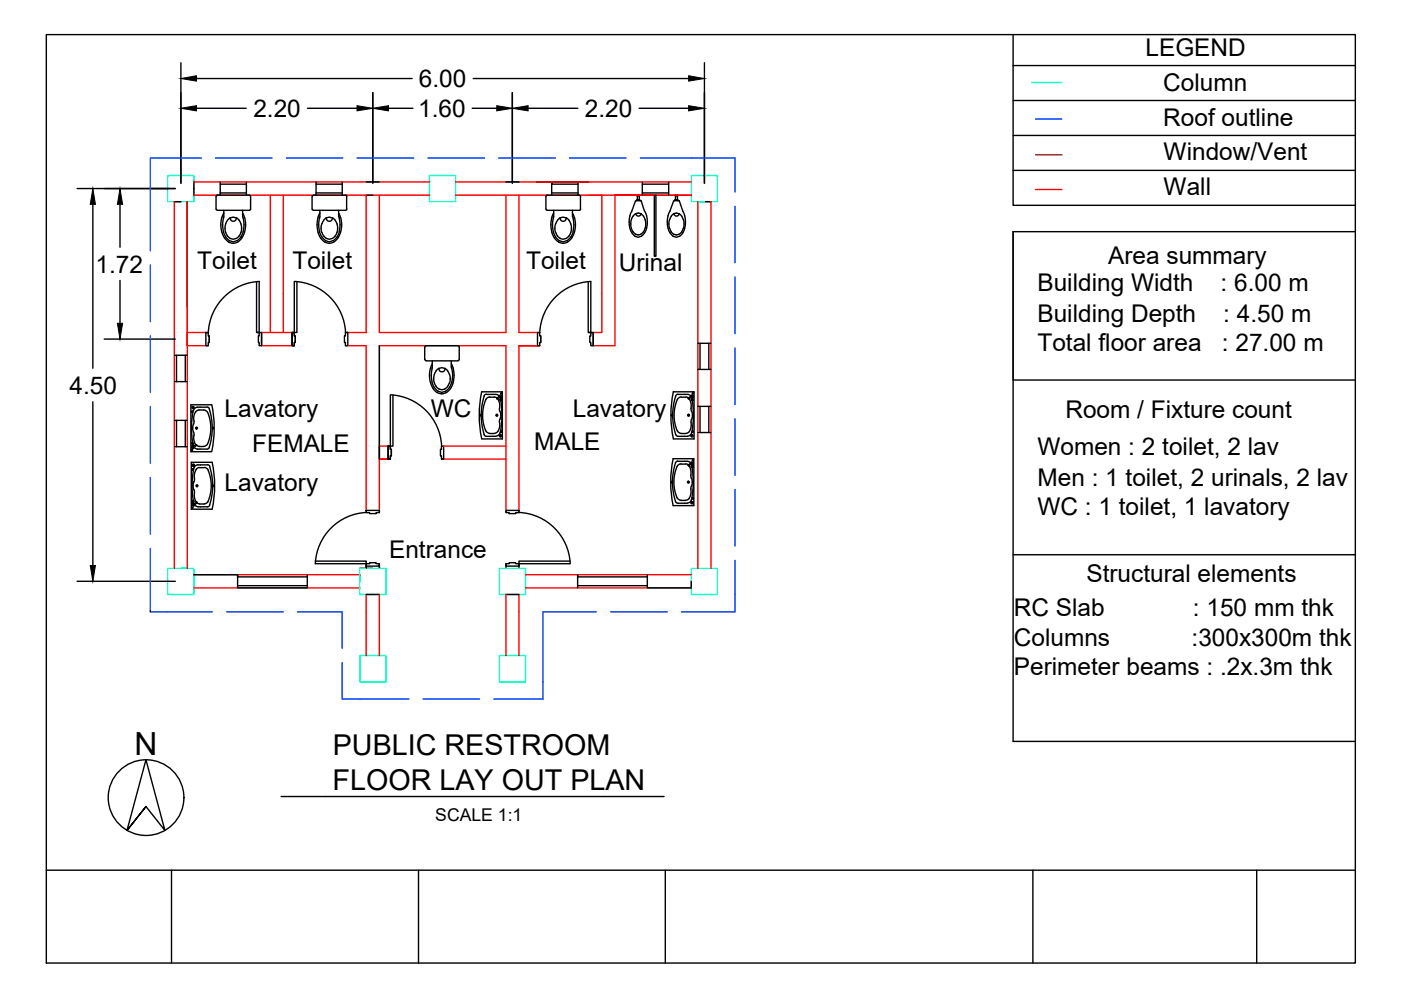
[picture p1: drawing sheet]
<svg xmlns="http://www.w3.org/2000/svg" width="297mm" height="210mm" viewBox="0 0 297 210" stroke-linecap="round" stroke-linejoin="round" font-family="sans-serif">
<!-- layer: column -->
<g fill="none" stroke="#00ffbf" stroke-width=".3">
<path d="M218.7 17.5h6.4M35.6 37.2h5.5v5.6h-5.5zM91.1 37.2h5.5v5.6h-5.5zM146.6 37.2h5.5v5.6h-5.5zM148 42.8h1.4M35.6 120.5h5.5v5.5h-5.5zM38.4 120.5h1.3M41.1 121.8v1.4M76.3 139h5.5v5.5h-5.5zM76.3 120.5h5.5v5.5h-5.5zM76.3 139v5.5h5.5M105.9 120.5h5.5v5.5h-5.5z"/>
<path d="M105.9 139h5.5v5.5h-5.5zM111.4 139v5.5h-5.5M146.6 120.5h5.5v5.5h-5.5z"/>
</g>
<!-- layer: wall -->
<g fill="none" stroke="#f00" stroke-width=".3">
<path d="M41.1 38.6h50M96.6 38.6h50M37 42.8v77.7M39.7 42.8v27.7h4.5M41.1 41.4h50M57.3 41.4v29.1M60.1 41.4v29.1M77.6 41.4v29.1h-4.4M80.4 41.4v29.1h26.9v-29.1M96.6 41.4h50h-16.2h8.3M110 41.4v29.1h4.4M127.6 41.4v29.1h-1.8"/>
<path d="M130.4 41.4v31.9h-4.6M148 42.8v77.7M150.7 42.8v77.7M219.6 40.2h5.5M39.7 73.3v-2.8v2.8M39.7 73.3v47.2M39.7 73.3h4.5M55.5 73.3h6.9M55.5 70.5h6.9M73.2 73.3h4.4v35.4M110 73.3v35.4M114.4 73.3h-4.4h4.4"/>
<path d="M80.4 97.3h2.4M80.4 94.6h2.4M93.6 97.3h13.7M94.1 94.6h13.2M80.4 108.7v-35.4h26.9v35.4M41.1 124.6h35.2M41.1 121.8h35.2M77.6 126v13M80.4 126v13M107.3 126v13M110 126v13M111.4 124.6h35.2"/>
<path d="M111.4 121.8h35.2"/>
</g>
<!-- layer: 0 -->
<g fill="none" stroke="#000" stroke-width=".3">
<path d="M9.8 7.3h277.6v196.9h-277.6zM38.4 13.3v25.5M41.7 16.7h45.7M79 19.7v19.1M100.3 16.7h45.7M108.6 19.7v19.1M149.4 13.3v25.5M214.8 7.4v36.1h72.5M214.8 13.9h72.5M16.3 40h20.9M41.1 38.6v2.8M41.7 23h10.5"/>
<path d="M46.7 38.6v2.8M46.7 39h5.5M52.2 38.6v2.8M65.2 23h10.5M67 39h5.6M67 38.6v2.8M72.6 38.6v2.8M77.6 38.6h2.8M82.4 23h5.1M100.1 23h5.2M107.3 38.6h2.7M112 23h10.5"/>
<path d="M113.7 38.6h11.1M117 38.6v.4h5.6M135.5 23h10.5M136.2 39h5.6M136.2 38.6v2.8M141.8 38.6v2.8M214.8 21.3h72.5M214.8 28.7h72.5M214.8 36.1h72.5M19.7 43.3v34.8M25.4 43.3v9.1M25.4 59.5v9.1"/>
<path d="M37 42.8h1.4M39.7 42.8v22.2M45.8 41.7v2.6M45.8 41.6l.3-.2h6.8l.2 .3v2.6l-.1 .3h-6.9l-.3-.3M46.7 40.9h5.5M47 46.1a5.9 5.9 0 0 0 0 3.1M47.1 49.2a2.42 2.42 0 0 0 3.3 2.1l.9-.8M47.4 49.1l.5 1.1M47.5 45.2l-.4 .9M47.5 44.6l-.1 1.6a5.6 5.6 0 0 0 0 2.9M47.8 50.2l.8 .8M48.2 46.7a2.73 2.73 0 0 0 .6 3.8"/>
<path d="M48.6 51l.8 .3 .8-.3M48.8 46.2l-.6 .5M48.8 50.6l.6 .1 .7-.1M50.1 46.2a.66 .66 0 0 1-.6 .7 .66 .66 0 0 1-.7-.7l.6-.2 .7 .2M50.1 46.2l.6 .5M50.7 46.7a2.73 2.73 0 0 1-.6 3.8M51.1 50.2l-.8 .8M51.4 44.6v1.3M51.5 45.9l.1 .3M51.5 45.2a5.3 5.3 0 0 1-.2 5.3M51.5 46.2a5.6 5.6 0 0 1 0 2.9M51.6 49.1l-.5 1.1"/>
<path d="M54.4 59.7v10.8h.5v-10.8M55 59.7a11.4 11.4 0 0 0-10.8 10.8M62.4 59.7v10.8h.5v-10.8M62.4 59.7a11.4 11.4 0 0 1 10.9 10.8M66.2 41.7v2.6M66.2 44.3l.3 .3h6.7l.3-.3M66.2 41.6l.3-.2h6.7l.3 .2M67 40.9h5.6M67.7 49.1l.5 1.1M67.8 45.2a5.2 5.2 0 0 0 .8 6l1.2 .4 1-.3M67.8 44.6l-.1 1.6a5.6 5.6 0 0 0 0 2.9M68.2 47.5l-.1 .9 .1 .9"/>
<path d="M68.2 50.2l.8 .8M68.3 49.3l.3 .7 .6 .5M68.6 46.7l-.3 .8M69 51l.8 .3 .8-.3M69.2 50.6l.6 .1 .6-.1M69.2 46.2l-.6 .5M70.5 46.2a.66 .66 0 0 1-.7 .7 .66 .66 0 0 1-.6-.7l.6-.2 .6 .2M70.5 46.2l.6 .5M71.1 46.7a2.73 2.73 0 0 1-.6 3.8M71.5 50.2l-.8 .8M71.8 44.6v1.3M71.8 45.2l.4 .9"/>
<path d="M71.9 45.9l.1 .3M71.9 46.2a5.6 5.6 0 0 1 0 2.9M72 49.1l-.5 1.1M72.2 49.2a3.6 3.6 0 0 1-1.5 2.1M72.2 46.1a5.9 5.9 0 0 1 0 3.1M73.5 41.7v2.6M77.6 41.4h1.4M116 41.4h6.8l.3 .2M116.1 41.4l-.4 .3 .1 2.6 .3 .3M117 41.4v-2.8h5.6v2.8M117 40.9h5.6M117 49.2a2.44 2.44 0 0 0 3.3 2.1 3.5 3.5 0 0 0 1.5-2.1"/>
<path d="M117 46.1a5.9 5.9 0 0 0 0 3.1M117.3 49.1l.5 1.1M117.4 45.2l-.4 .9M117.4 44.6l-.1 1.6a5.6 5.6 0 0 0 0 2.9M117.8 50.2l.8 .8M117.8 47.5l-.2 .9 .2 .9M117.8 49.3l.4 .7 .6 .5M118.2 46.7l-.4 .8M118.6 51l.8 .3 .8-.3M118.7 50.6l.7 .1 .6-.1M118.8 46.2l-.6 .5M120.1 46.2a.66 .66 0 0 1-.7 .7 .66 .66 0 0 1-.7-.7l.7-.2 .6 .2"/>
<path d="M120.1 46.2l.6 .5M120.6 46.7a2.73 2.73 0 0 1-.5 3.8M121 50.2l-.8 .8M121.4 44.6v1.3M121.4 45.2l.4 .9M121.4 45.9l.1 .3M121.5 46.2a5.6 5.6 0 0 1 0 2.9M121.5 49.1l-.4 1.1M121.8 46.1a5.9 5.9 0 0 1 0 3.1M123.1 41.7v2.6M123.1 44.3l-.3 .3h-6.8M124.7 59.7v10.8h.6v-10.8a11.3 11.3 0 0 0-10.9 10.8"/>
<path d="M133.5 48.4l.4 1M133.6 45.8l-.2 1.3 .2 1.3M133.9 46.6l-.2 .9 .2 .9M133.9 48.4a1.43 1.43 0 0 0 2 1.2M134 49.4l.7 .7M134.8 45.3a.57 .57 0 0 0 .6 .5 .57 .57 0 0 0 .5-.5 1.54 1.54 0 0 0-2 1.3M134.9 42.6l.1-.3h.6l.2 .3M135 41.4l.1 .1h.5v-.1M135 41.5h.6M135.1 41.5v.8M135.6 41.5v.8M135.9 45.3l.5 .5 .4 .8"/>
<path d="M136.2 40.9h5.6M136.7 44.8l-.8-2.2h-1.2l-1.2 3.2M136.7 49.4l-.3 .4a1.34 1.34 0 0 1-1.8 .3M136.7 44.8a5 5 0 0 1 0 4.6M136.8 48.4l-.4 .7-.5 .6M136.8 46.6l.1 .9-.1 .9M138.7 41.4v12.9h.4v-12.9M141.9 46.6l-.1 .9 .1 .9M142 48.4a1.39 1.39 0 0 0 2 1.2M142.7 50.1l.7 .2 .7-.2M142.9 45.3a.57 .57 0 0 0 .5 .5 .57 .57 0 0 0 .6-.5l.6 .5 .3 .8M143 42.6l.1-.3h.6l.1 .3"/>
<path d="M143.1 41.4l.1 .1h.4l.2-.1M143.2 41.5h.5M143.2 41.5v.8M143.6 41.5v.8M144 45.3a1.41 1.41 0 0 0-2 1.3M144.8 49.4a5 5 0 0 0 0-4.6l-.8-2.2h-1.2l-.8 2.2a4.4 4.4 0 0 0 .7 5.3M144.8 49.4l-.7 .7M144.9 48.4l-.3 .7-.6 .6M144.9 46.6l.1 .9-.1 .9M149.4 42.8h1.3M214.8 49.1h72.5M214.8 49.1v31.5h72.5"/>
<path d="M214.8 49.1v108.1h72.5M22.1 71.9h15.1M37 75.3h2.7M37.4 75.3v5.6M39.3 75.3v5.6M43.6 70.5h.6v.7h.2v1.4h-.2v.7h-.6zM44.4 71.2v1.4M54.5 70.5h.5M54.9 70.5h.6v2.8h-.6v-.7h-.1v-1.4h.1zM55.5 70.5v2.8M61.9 70.5h.5v.7h.2v1.4h-.2v.7h-.5zM61.9 70.5v2.8"/>
<path d="M73.2 70.5h.5v2.8h-.5v-.7h-.2v-1.4h.2zM80.4 73.3v24M90 73.6v2.6M90.1 76.2l.3 .3M90.3 76.5h6.8M90.3 73.3h6.8M90.4 73.3l-.3 .3M91.6 78.2a5.6 5.6 0 0 0 0 2.8M91.7 76.5l-.1 1.7M91.7 77.1a5.3 5.3 0 0 0 .1 5.3M92.1 79.4l-.2 .9 .2 .9M92.5 78.7l-.4 .7"/>
<path d="M93 78.1l-.5 .5M93 78.1l.7-.2 .6 .2M93.1 78.1a.66 .66 0 0 0 .6 .7 .66 .66 0 0 0 .7-.7M94.3 78.1l.6 .5M94.9 78.7l.4 .7M95.3 79.4l.2 .9-.2 .9M95.7 76.5l.1 1.7M95.7 77.1l.4 .9M95.8 78.2a4.4 4.4 0 0 1-1.3 4.7 1.97 1.97 0 0 1-2.6-1.1l-.3-.8M96.1 78a5.9 5.9 0 0 1 0 3.1M97.1 73.3l.3 .3v2.6M97.4 76.2l-.3 .3"/>
<path d="M114 70.5h.4v.7h.2v1.4h-.2v.7h-.4zM114.6 71.2v1.4M124.8 70.5h.5M125.3 70.5h.5v2.8h-.5v-.7h-.2v-1.4h.2zM125.8 70.5v2.8M148 78.3h2.7M148 72.8h2.7M148.4 72.8v5.5M150.3 72.8v5.5M19.7 85.2v34.7M37 94.7h2.7M37 89.1h2.7"/>
<path d="M37 80.9h2.7M37.4 89.1v5.6M39.3 89.1v5.6M40.7 94.8h.3v.3h-.2zM40.7 94.1l.3 .1M40.8 93.9l.2 .1v.1M40.8 93.9h-.2l.1 .2M40.9 90.8l.2 1.5M40.9 94.1l.1 .4M41 87a19 19 0 0 0-.1 6.9M41 94.5l.1 .1M41 89.9l-.1 .9"/>
<path d="M41.1 99.2a19 19 0 0 0-.1 7M41.1 92.3v1.2l.4 .7M41.2 94.9l.7 .3h2M41.5 87.3l-.4 1.2-.1 1.4M41.5 94.2l-.8 .5M41.6 99.6l-.3 .7v1.2M41.6 94.3l.1 .1M41.7 94.4l-.8 .7M41.7 94.4l.5 .2M42 98.6h2M42 98.6a.87 .87 0 0 0-.9 .7M42.2 86.9l1.3 .1 .5 .5"/>
<path d="M42.2 94.7h1M42.2 86.9l-.7 .4M42.3 99.2h1M42.3 99.1l-.7 .4M43.3 99.1l.5 .2a7.9 7.9 0 0 1 .3 7M43.9 86.3h-2a.87 .87 0 0 0-.9 .7M43.9 86.3l.5 .4M44 94.1l-.3 .4-.5 .1M44 98.5l.5 .4M44 87.4a8.5 8.5 0 0 1 0 6.7M44.4 86.7a13.3 13.3 0 0 1 0 8.1M44.4 94.8l-.5 .4"/>
<path d="M44.4 98.9a13.3 13.3 0 0 1 0 8.2M44.8 85.8h-4.3v10h4.3M44.9 85.8a23.8 23.8 0 0 1 0 9.9M45 98h-4.4v10h4.4M45 98a23.8 23.8 0 0 1 0 10M82.3 94.6h.5v.7h.2v1.4h-.2v.6h-.5zM82.3 94.6v2.7M82.8 83.7v10.9h.5v-10.9M82.8 83.7a11.4 11.4 0 0 1 10.8 10.9M91.8 82.4l.9 .9M92.1 81.2l.4 .7M92.5 81.9a1.42 1.42 0 0 0 2.4 0"/>
<path d="M92.7 83.2l1 .3 .9-.3M93.6 94.6h.5v2.7h-.5v-.6h-.2v-1.4h.2zM95.3 81.2l-.4 .7M96.1 81.2a3.6 3.6 0 0 1-1.5 2.1M102.1 93a23.8 23.8 0 0 1 0-9.9h4.4v10h-4.3M102.7 84a13.3 13.3 0 0 0 0 8.1M103 84.7a8.5 8.5 0 0 0 0 6.7M103 91.3l.3 .4 .5 .2M103.1 83.6h2l.7 .4M103.1 83.6l-.5 .4M103.8 91.9h1M103.8 84.2h1"/>
<path d="M103.8 84.2l-.5 .1-.3 .4M104.8 84.2l.6 .2M105.5 84.5v.1M105.5 91.5l-.7 .4M105.6 84.6l.3 1.2 .1 1.4M106 84.9l.2 .1M106 84.3h.1M106 88.9l-.1 1.4-.3 1.2M106 87.2l.2 .9-.2 .8M106 91.8a.87 .87 0 0 1-.9 .7h-2l-.5-.4M106 83.8v.3h.3M106 83.8l-.7 .7"/>
<path d="M106.1 84.3v.4M106.1 83.8h.3l-.1 .3M106.2 84.9a19 19 0 0 1-.1 6.9M106.3 84.1l-.9 .4-.1-.1M106.3 84.8l-.3-.1v.1M106.3 84.7l.1 .2h-.2M142.7 97.3h4.4v9.9h-4.4M142.7 97.2a23.8 23.8 0 0 0 0 10M142.8 93a23.8 23.8 0 0 1 0-9.9h4.4v10h-4.5M143.6 98.9a8.5 8.5 0 0 0 0 6.7M143.6 84.7a8.5 8.5 0 0 0 0 6.7M143.6 91.3l.3 .4 .5 .2"/>
<path d="M143.7 97.8h2l.7 .4M143.7 97.8l-.4 .1a12.7 12.7 0 0 0 0 8.6l.4 .2h2M143.7 83.6h2.1l.7 .4M143.7 83.6l-.3 .2a12.7 12.7 0 0 0 0 8.5l.3 .2M144.4 98.4h1l.6 .2M144.4 98.4l-.5 .1-.3 .4M144.4 91.9h1M144.4 84.2h1M144.4 84.2l-.5 .1-.3 .4M145.4 84.2l.6 .2M146.1 98.7v.1M146.1 84.5l.1 .1"/>
<path d="M146.1 98.8l.3 .7 .1 1.3M146.2 84.6l.3 .8v1.2M146.2 91.5l-.8 .4M146.5 89.5v1.2l-.3 .8M146.5 86.6v.2a2.83 2.83 0 0 1 0 2.5v.2M146.6 99l.2 .2M146.6 98.4v.1M146.6 98.9v.1M146.6 98v.2l.2 .1-.8 .4M146.6 98.9h.3M146.6 84.9l.2 .1M146.6 98.5l.1 .4"/>
<path d="M146.6 84.3h.1M146.6 91.8a.87 .87 0 0 1-.8 .7h-2.1M146.6 83.8v.3h.3M146.6 83.8l-.7 .7M146.7 84.3v.4M146.7 83.8h.3l-.1 .3M146.7 99.1a19 19 0 0 1-.1 6.9M146.8 84.9a19 19 0 0 1-.1 6.9M146.8 98.3l.1-.3h-.3l-.7 .7h.1M146.9 84.1l-.9 .4-.1-.1M146.9 84.8l-.3-.1v.1M146.9 98.9l.1 .1-.2 .1"/>
<path d="M146.9 84.7l.1 .2h-.2M148 91.7h2.7M148 86.2h2.7M148.4 86.2v5.5M150.3 86.2v5.5M41 106.3l.1 .4M41.1 106.2h-.4l.4 .2M41.1 107.2v-.2h-.3l.1 .3 .2-.1M41.1 106.2v.1M41.1 106.7v.1M41.2 101.5v.2a2.83 2.83 0 0 0 0 2.5v1.1l.4 1.1M41.3 107.1l.7 .3"/>
<path d="M41.6 106.4v.1M41.7 106.5l-.8 .4M41.7 106.5l.6 .3M41.7 106.6l-.6 .7M42.3 106.9h1M44.1 106.3l-.3 .4-.5 .1M44.5 107.1l-.5 .4h-2M66.8 119h10.8v.5h-10.8M77.6 108.2h2.8v.5h-.6v.2h-1.4v-.2h-.8zM77.6 119.5h.8v-.2h1.4v.2h.6v.5h-2.8zM77.6 119.5v1M77.7 108.7a11.4 11.4 0 0 0-10.8 10.8"/>
<path d="M80.4 119.5v1M107.3 108.2h2.7v.5h-.7v.2h-1.4v-.2h-.6zM107.3 119.5h.6v-.2h1.4v.2h.7v.5h-2.7zM107.3 119.5v1M110 119.5v1M110.1 108.7a11.4 11.4 0 0 1 10.8 10.8M120.9 119h-10.9v.5h10.9M143.6 105.5l.3 .4 .5 .2M144.4 106.1h1M146.5 103.7a1.84 1.84 0 0 1-1.1 2.4M146.5 100.8l.1 .6M146.6 101.4a2.46 2.46 0 0 1-.1 2.1v.2"/>
<path d="M146.6 106a.87 .87 0 0 1-.9 .7M214.8 117.6h72.5M16.3 123.2h20.9M31.9 129.4v.3M41.1 121.8h9.3v2.8h14.8v-2.8M50.4 121.8v.5h14.8M50.4 124.2h14.8M76.3 120.5h2.7M76.3 121.8v1.4M77.6 126h2.8M107.3 126h2.7M122.5 124.2h14.7"/>
<path d="M137.2 122.3h-14.7v-.5v2.8M137.2 121.8v2.8M146.6 123.2v1.4h-9.3M30.9 171l4.1 5.1-4.1-15-4 15 4-5.1-4 5.1M59.6 168.9h81.2M9.8 184.5h277.6M36.4 184.5v19.7M88.7 184.5v19.7M141.1 184.5v19.7M219 184.5v19.7M266.4 184.5v19.7M0 209.1h.1"/>
<circle cx="40.7" cy="87.3" r=".15"/>
<circle cx="40.7" cy="95.4" r=".11"/>
<circle cx="40.8" cy="94.5" r=".11"/>
<circle cx="40.8" cy="99.5" r=".15"/>
<circle cx="40.9" cy="86.4" r=".23"/>
<circle cx="40.9" cy="86.4" r=".15"/>
<circle cx="41" cy="98.6" r=".23"/>
<circle cx="41" cy="98.6" r=".15"/>
<circle cx="41.7" cy="90.8" r=".19"/>
<circle cx="41.7" cy="90.8" r=".11"/>
<circle cx="45.2" cy="90.8" r=".15"/>
<circle cx="101.8" cy="88" r=".15"/>
<circle cx="105.3" cy="88" r=".11"/>
<circle cx="105.3" cy="88" r=".19"/>
<circle cx="106.1" cy="92.4" r=".15"/>
<circle cx="106.1" cy="92.4" r=".23"/>
<circle cx="106.2" cy="84.4" r=".11"/>
<circle cx="106.3" cy="83.4" r=".11"/>
<circle cx="106.3" cy="91.5" r=".15"/>
<circle cx="142.4" cy="88" r=".15"/>
<circle cx="146" cy="88" r=".11"/>
<circle cx="146" cy="88" r=".19"/>
<circle cx="146.7" cy="92.4" r=".15"/>
<circle cx="146.7" cy="92.4" r=".23"/>
<circle cx="146.8" cy="98.5" r=".11"/>
<circle cx="146.9" cy="84.4" r=".11"/>
<circle cx="146.9" cy="83.4" r=".11"/>
<circle cx="146.9" cy="97.6" r=".11"/>
<circle cx="146.9" cy="91.5" r=".15"/>
<circle cx="40.8" cy="107.6" r=".11"/>
<circle cx="40.9" cy="106.7" r=".11"/>
<circle cx="41.8" cy="103" r=".19"/>
<circle cx="41.8" cy="103" r=".11"/>
<circle cx="45.3" cy="103" r=".15"/>
<circle cx="142.4" cy="102.2" r=".15"/>
<circle cx="145.9" cy="102.2" r=".11"/>
<circle cx="145.9" cy="102.2" r=".19"/>
<circle cx="146.7" cy="106.6" r=".15"/>
<circle cx="146.7" cy="106.6" r=".23"/>
<circle cx="146.9" cy="105.7" r=".15"/>
<circle cx="31" cy="169.1" r="8"/>
</g>
<path d="M38.4 16.7l3.3-.6v1.1zM146 16.1l3.4 .6-3.4 .5zM38.4 23l3.3-.6v1.1zM75.7 22.4l3.3 .6-3.3 .5zM79 23l3.4-.6v1.1zM105.3 22.4l3.3 .6-3.3 .5zM108.6 23l3.4-.6v1.1zM146 22.4l3.4 .6-3.4 .5zM19.7 40l.5 3.3h-1.1zM25.4 40l.6 3.3h-1.1zM24.9 68.6h1.1l-.6 3.3zM19.1 119.9h1.1l-.5 3.3z" fill="#000" stroke="#000" stroke-width=".21"/>
<!-- layer: roof outline -->
<g fill="none" stroke="#003fff" stroke-width=".3">
<path d="M42.7 33.5h-10.8v19.7M45.7 33.5h12M60.7 33.5h12M75.7 33.5h12M90.7 33.5h12M105.7 33.5h12M120.7 33.5h12.1M135.8 33.5h20v7.2M219.6 25.2h5.5M31.9 56.2v12M155.8 43.7v12M155.8 58.7v12.1"/>
<path d="M31.9 71.2v12M155.8 73.8v12M31.9 86.2v12M155.8 88.8v12M31.9 101.2v12.1M31.9 116.3v13.1M155.8 118.8v10.9h-11.3M155.8 103.8v12M31.9 129.7h13.1M48 129.7h12.1M63.1 129.7h9.5v7.8M126.4 129.7h-11.3v18.5h-10.4"/>
<path d="M129.5 129.7h12M72.6 140.5v7.7h14.1M89.7 148.2h12"/>
</g>
<!-- layer: window -->
<path d="M219.6 32.8h5.5" fill="none" stroke="#720000" stroke-width=".3"/>
<text font-size="6.8" x="28.5" y="160.1">N</text>
<g font-size="6.1">
<text x="70.6" y="160.1">PUBLIC RESTROOM</text>
<text x="70.5" y="167.4">FLOOR LAY OUT PLAN</text>
</g>
<g font-size="5.2">
<text x="242.9" y="11.9">LEGEND</text>
<text x="88.8" y="18.5">6.00</text>
<text x="246.6" y="19.3">Column</text>
<text x="53.7" y="24.8">2.20</text>
<text x="88.6" y="24.8">1.60</text>
<text x="124" y="24.8">2.20</text>
<text x="246.6" y="26.7">Roof outline</text>
<text x="246.7" y="34">Window/Vent</text>
<text x="246.7" y="41.4">Wall</text>
<text x="20.2" y="57.8">1.72</text>
<text x="41.8" y="57">Toilet</text>
<text x="62" y="57">Toilet</text>
<text x="111.5" y="57">Toilet</text>
<text x="131.2" y="57.5">Urinal</text>
<text x="234.9" y="55.9">Area summary</text>
<text x="220" y="61.7">Building Width</text>
<text x="258.8" y="61.7">: 6.00 m</text>
<text x="220" y="68.3">Building Depth</text>
<text x="259.4" y="68.3">: 4.50 m</text>
<text x="220" y="74.4">Total floor area</text>
<text x="259.1" y="74.4">: 27.00 m</text>
<text x="14.7" y="83.5">4.50</text>
<text x="47.6" y="88.4">Lavatory</text>
<text x="91.3" y="88.4">WC</text>
<text x="121.5" y="88.4">Lavatory</text>
<text x="225.9" y="88.6">Room / Fixture count</text>
<text x="53.5" y="95.9">FEMALE</text>
<text x="113.2" y="95.4">MALE</text>
<text x="220" y="96.4">Women : 2 toilet, 2 lav</text>
<text x="47.6" y="104.1">Lavatory</text>
<text x="220" y="103">Men : 1 toilet, 2 urinals, 2 lav</text>
<text x="220" y="109.1">WC : 1 toilet, 1 lavatory</text>
<text x="82.5" y="118.3">Entrance</text>
<text x="230.3" y="123.5">Structural elements</text>
<text x="215" y="130.5">RC Slab</text>
<text x="252.9" y="130.5">: 150 mm thk</text>
<text x="215" y="137">Columns</text>
<text x="252.6" y="137">:300x300m thk</text>
<text x="215" y="143.2">Perimeter beams : .2x.3m thk</text>
</g>
<text font-size="3.7" x="92.3" y="174">SCALE 1:1</text>
</svg>
